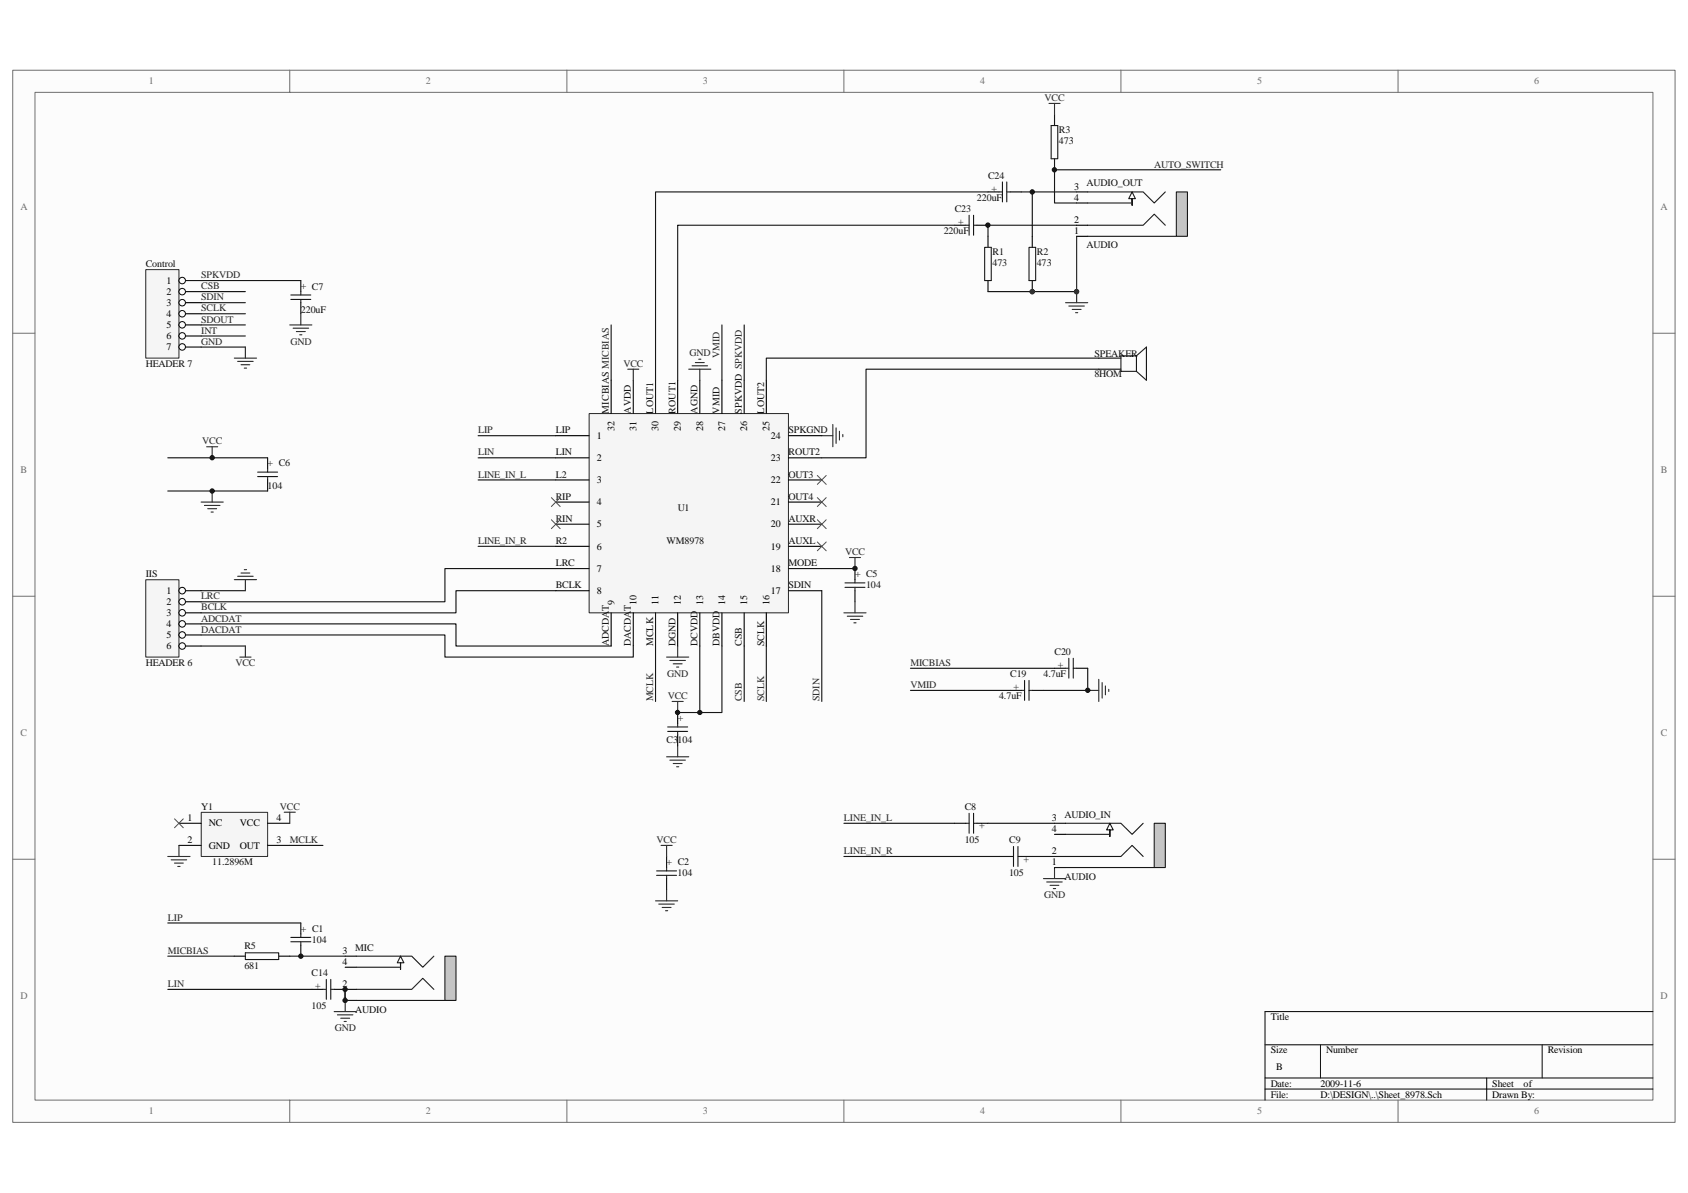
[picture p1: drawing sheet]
<svg xmlns="http://www.w3.org/2000/svg" width="297mm" height="210mm" viewBox="0 0 297 210" stroke-linecap="round" stroke-linejoin="round" font-family="sans-serif">
<path d="M2.3 12.4h292.5v185.1h-292.5z" fill="#fcfcfc"/>
<path d="M2.2 12.4h292.6v185.1h-292.6z" fill="none" stroke="#6e6e6e" stroke-width=".18"/>
<path d="M6.2 16.3h284.7v177.3h-284.7z" fill="#fcfcfc"/>
<g fill="none" stroke="#6e6e6e" stroke-width=".18">
<path d="M6.2 16.3h284.7v177.3h-284.7zM51 12.3v4M99.8 12.3v4M148.5 12.3v4M197.2 12.3v4M246 12.3v4M2.2 58.7h3.9M290.9 58.7h3.9M2.2 104.9h3.9M290.9 104.9h3.9M2.2 151.2h3.9M290.9 151.2h3.9"/>
<path d="M51 193.6v3.9M99.8 193.6v3.9M148.5 193.6v3.9M197.2 193.6v3.9M246 193.6v3.9"/>
</g>
<path d="M290.9 178.1h-68.3v15.5M222.6 183.9h68.3M222.6 189.7h68.3M222.6 191.7h68.3M232.4 183.9v5.8M261.6 189.7v3.9M271.4 183.9v5.8" fill="none" stroke="#000" stroke-width=".18"/>
<g fill="#0e0e0e" stroke="#0e0e0e" stroke-width=".18">
<circle cx="181.6" cy="51.3" r=".38"/>
<circle cx="189.4" cy="51.3" r=".38"/>
</g>
<path d="M25.7 102.1h5.8v13.6h-5.8z" fill="#f5f5f5"/>
<path d="M25.7 102h5.8v13.7h-5.8z" fill="none" stroke="#262626" stroke-width=".18"/>
<path d="M31.5 104h3.9" fill="none" stroke="#000" stroke-width=".19"/>
<circle cx="32.1" cy="104" r=".58" fill="#fcfcfc" stroke="#000" stroke-width=".18"/>
<path d="M31.5 105.9h3.9" fill="none" stroke="#000" stroke-width=".19"/>
<circle cx="32.1" cy="105.9" r=".58" fill="#fcfcfc" stroke="#000" stroke-width=".18"/>
<path d="M31.5 107.9h3.9" fill="none" stroke="#000" stroke-width=".19"/>
<circle cx="32.1" cy="107.8" r=".58" fill="#fcfcfc" stroke="#000" stroke-width=".18"/>
<path d="M31.5 109.8h3.9" fill="none" stroke="#000" stroke-width=".19"/>
<circle cx="32.1" cy="109.8" r=".57" fill="#fcfcfc" stroke="#000" stroke-width=".18"/>
<path d="M31.5 111.8h3.9" fill="none" stroke="#000" stroke-width=".19"/>
<circle cx="32.1" cy="111.8" r=".57" fill="#fcfcfc" stroke="#000" stroke-width=".18"/>
<path d="M31.5 113.7h3.9" fill="none" stroke="#000" stroke-width=".19"/>
<circle cx="32.1" cy="113.7" r=".57" fill="#fcfcfc" stroke="#000" stroke-width=".18"/>
<path d="M179.7 33.8h9.8M181.6 33.8v7.8M214.8 29.9h-29.2v5.8h3.9M35.4 57.2h7.8M35.4 59.1h7.8M189.5 41.6v9.7h-15.6M35.4 61.1h7.8M35.4 104h7.8M35.4 113.7h7.8M97.8 100.1h-19.5v5.8h-42.9M97.8 104h-17.6v3.9h-44.8" fill="none" stroke="#0e0e0e" stroke-width=".19"/>
<g fill="none" stroke="#262626" stroke-width=".19">
<path d="M184.6 18.2h1.9M185.6 18.2v2M187.5 53.3h3.9M188.1 53.9h2.7M188.7 54.5h1.5M189.3 55h.4M189.5 51.3v2M41.2 63h3.9M41.8 63.6h2.8M42.4 64.2h1.6M43 64.8h.4M43.2 61.1v1.9"/>
<path d="M144.6 76.7h2M146.6 74.7v3.9M147.1 75.3v2.7M147.7 75.9v1.5M148.3 76.5v.4M41.2 102h3.9M41.8 101.4h2.8M42.4 100.9h1.6M43 100.3h.4M43.2 102v2M117.3 133.2h3.9M117.9 133.8h2.7"/>
<path d="M118.5 134.4h1.5M119.1 135h.3M119.2 131.3v1.9M115.4 158.6h3.8M115.9 159.1h2.8M116.5 159.7h1.6M117.3 156.6v2M117.1 160.3h.4"/>
</g>
<path d="M168 39.6h2M171.9 39.6h2M173.9 33.8h1.9M177.8 33.8h1.9M185.6 20.2v1.9M185.6 27.9v2M173.9 41.6v1.9M173.9 49.4v1.9M181.6 41.6v1.9M181.6 49.4v1.9M193.4 63h3.8M193.4 65h3.8" fill="none" stroke="#000" stroke-width=".19"/>
<g fill="none" stroke="#1c1c1c" stroke-width=".19">
<path d="M170 39.6h.5M170.5 37.9v3.5M171.3 39.6h.6M171.3 37.9v3.5M175.8 33.8h.6M176.4 32v3.5M177.2 33.8h.6M177.2 32v3.5M185 22.1h1.1v5.8h-1.1zM173.3 43.5h1.1v5.9h-1.1zM181.1 43.5h1.1v5.9h-1.1zM200 62.6l1.7-1.5v5.8l-1.7-1.5"/>
<path d="M200 62.6v2.8M200 62.6h-2.8v2.8h2.8"/>
</g>
<circle cx="189.4" cy="51.3" r=".38" fill="#262626" stroke="#262626" stroke-width=".18"/>
<path d="M25.7 47.5h5.8v15.5h-5.8z" fill="#f5f5f5"/>
<path d="M25.7 47.5h5.8v15.5h-5.8z" fill="none" stroke="#262626" stroke-width=".18"/>
<path d="M31.5 49.4h3.9" fill="none" stroke="#000" stroke-width=".19"/>
<circle cx="32.1" cy="49.4" r=".57" fill="#fcfcfc" stroke="#000" stroke-width=".18"/>
<path d="M31.5 51.3h3.9" fill="none" stroke="#000" stroke-width=".19"/>
<circle cx="32.1" cy="51.3" r=".57" fill="#fcfcfc" stroke="#000" stroke-width=".18"/>
<path d="M31.5 53.3h3.9" fill="none" stroke="#000" stroke-width=".19"/>
<circle cx="32.1" cy="53.3" r=".57" fill="#fcfcfc" stroke="#000" stroke-width=".18"/>
<path d="M31.5 55.2h3.9" fill="none" stroke="#000" stroke-width=".19"/>
<circle cx="32.1" cy="55.2" r=".57" fill="#fcfcfc" stroke="#000" stroke-width=".18"/>
<path d="M31.5 57.2h3.9" fill="none" stroke="#000" stroke-width=".19"/>
<circle cx="32.1" cy="57.2" r=".57" fill="#fcfcfc" stroke="#000" stroke-width=".18"/>
<path d="M31.5 59.1h3.9" fill="none" stroke="#000" stroke-width=".19"/>
<circle cx="32.1" cy="59.1" r=".57" fill="#fcfcfc" stroke="#000" stroke-width=".18"/>
<path d="M31.5 61.1h3.9" fill="none" stroke="#000" stroke-width=".19"/>
<circle cx="32.1" cy="61.1" r=".57" fill="#fcfcfc" stroke="#000" stroke-width=".18"/>
<g fill="none" stroke="#000" stroke-width=".19">
<path d="M52.9 49.4v1.9M52.9 53.3v1.9M47.1 80.6v1.9M47.1 84.5v1.9M150.4 100.1v1.9M150.4 104v1.9M185.6 117.6h1.9M189.5 117.6h1.9M119.2 125.4v2M119.2 129.3v2M177.8 121.5h1.9M181.6 121.5h2"/>
<path d="M117.3 150.7v2M117.3 154.6v2M168 144.9h2M171.9 144.9h2M175.8 150.7h2M179.7 150.7h1.9M41.2 168.3h2M49 168.3h2M54.9 174.1h1.9M58.8 174.1h1.9"/>
</g>
<g fill="none" stroke="#1c1c1c" stroke-width=".19">
<path d="M51.2 52.7h3.5M51.2 51.9h3.5M52.9 51.3v.6M52.9 52.7v.6M45.3 83.9h3.5M45.3 83.1h3.5M47.1 82.5v.6M47.1 83.9v.6M148.7 103.4h3.5M148.7 102.6h3.5M150.4 102v.6M150.4 103.4v.6"/>
<path d="M180.3 119.8v3.5M181.1 119.8v3.5M187.5 117.6h.6M188.1 115.9v3.5M188.9 117.6h.6M188.9 115.9v3.5M117.5 128.7h3.5M117.5 128h3.5M119.2 127.4v.6M119.2 128.7v.6M179.7 121.5h.6M181.1 121.5h.5"/>
<path d="M115.5 154.1h3.6M115.5 153.3h3.6M117.3 152.7v.6M117.3 154.1v.5M170 144.9h.5M170.5 143.2v3.5M171.3 144.9h.6M171.3 143.2v3.5M177.8 150.7h.5M178.3 149v3.5M179.1 150.7h.6M179.1 149v3.5"/>
<path d="M43.2 167.7h5.8v1.2h-5.8zM56.8 174.1h.6M57.4 172.4v3.5M58.2 174.1h.6M58.2 172.4v3.5"/>
</g>
<path d="M29.5 80.6h17.6M29.5 86.4h17.6M160.2 117.6h25.4M160.2 121.5h17.6M181.6 150.7h4M29.5 168.3h11.7M51 168.3h9.7" fill="none" stroke="#0e0e0e" stroke-width=".19"/>
<g fill="none" stroke="#262626" stroke-width=".19">
<path d="M36.4 78.6h1.9M37.3 78.6v2M35.4 88.4h3.9M36 89h2.7M36.6 89.5h1.5M37.1 90.1h.4M37.3 86.4v2M149.5 98.1h1.9M150.4 98.1v2M148.5 107.9h3.9M149.1 108.5h2.7M149.7 109h1.5"/>
<path d="M150.3 109.6h.3M150.4 105.9v2M193.4 119.6v3.9M191.4 121.5h2M193.9 120.1v2.8M194.5 120.7v1.6M195.1 121.3v.4M116.3 148.8h2M117.3 148.8v1.9M183.6 154.6h3.9M184.2 155.2h2.7M184.8 155.8h1.5"/>
<path d="M185.4 156.4h.4M185.6 152.7v1.9"/>
</g>
<circle cx="181.6" cy="51.3" r=".38" fill="#262626" stroke="#262626" stroke-width=".18"/>
<path d="M35.4 143h11.7v7.7h-11.7z" fill="#f5f5f5"/>
<path d="M35.4 143h11.7v7.7h-11.7z" fill="none" stroke="#262626" stroke-width=".18"/>
<path d="M31.5 144.9h3.9M31.5 148.8h3.9M47.1 144.9h3.9M47.1 148.8h3.9" fill="none" stroke="#000" stroke-width=".19"/>
<path d="M29.5 150.7h3.9M30.1 151.3h2.7M30.7 151.9h1.6M31.3 152.5h.4M31.5 148.8v1.9M50 143h2M51 143v1.9M58.8 178.1h3.9M59.4 178.6h2.7M60 179.2h1.5M60.6 179.8h.3M60.7 176.1v2" fill="none" stroke="#262626" stroke-width=".19"/>
<path d="M30.7 144.1l1.6 1.6M32.3 144.1l-1.6 1.6" fill="none" stroke="#4c4c4c" stroke-width=".18"/>
<path d="M189.5 39.6h-15.6v2" fill="none" stroke="#0e0e0e" stroke-width=".19"/>
<path d="M191.4 41.6h15.6" fill="none" stroke="#1c1c1c" stroke-width=".19"/>
<path d="M207 33.8h2v7.8h-2z" fill-rule="evenodd" fill="#c6c6c6" stroke="#1c1c1c" stroke-width=".19"/>
<path d="M191.4 35.7h7.8M191.4 39.6h9.8l1.9-1.9 2 1.9M191.4 33.8h9.8l1.9 1.9 2-1.9M199.2 33.8l.6 1.2h-.6v1.1v-1.1h-.6zM187.5 152.7h15.6" fill="none" stroke="#1c1c1c" stroke-width=".19"/>
<path d="M189.5 39.6h1.9M189.5 33.8h1.9M189.5 35.7h1.9M189.5 41.6h1.9" fill="none" stroke="#000" stroke-width=".19"/>
<path d="M203.1 144.9h2v7.8h-2z" fill-rule="evenodd" fill="#c6c6c6" stroke="#1c1c1c" stroke-width=".19"/>
<path d="M187.5 146.9h7.8M187.5 150.7h9.7l2-1.9 2 1.9M187.5 144.9h9.7l2 2 2-2M195.3 144.9l.6 1.2h-.6v1.1v-1.1h-.6zM62.7 176.1h15.6" fill="none" stroke="#1c1c1c" stroke-width=".19"/>
<path d="M185.6 152.7h1.9M185.6 150.7h1.9M185.6 144.9h1.9M185.6 146.9h1.9" fill="none" stroke="#000" stroke-width=".19"/>
<path d="M78.3 168.3h1.9v7.8h-1.9z" fill-rule="evenodd" fill="#c6c6c6" stroke="#1c1c1c" stroke-width=".19"/>
<path d="M62.7 174.1h9.8l1.9-1.9 1.9 1.9M62.7 168.3h9.8l1.9 1.9 1.9-1.9M62.7 170.2h7.8M70.5 168.3l.6 1.2h-.6v1.1v-1.1h-.6z" fill="none" stroke="#1c1c1c" stroke-width=".19"/>
<path d="M60.7 176.1h2M60.7 174.1h2M60.7 168.3h2M60.7 170.2h2" fill="none" stroke="#000" stroke-width=".19"/>
<path d="M42.2 115.7h2M43.2 113.7v2M118.3 123.5h1.9M119.2 123.5v1.9" fill="none" stroke="#262626" stroke-width=".19"/>
<path d="M103.7 72.8h35v35.1h-35z" fill="#f5f5f5"/>
<path d="M103.7 72.8h35v35.1h-35z" fill="none" stroke="#262626" stroke-width=".18"/>
<g fill="none" stroke="#000" stroke-width=".19">
<path d="M97.8 76.7h5.8M107.5 66.9v5.9M111.4 66.9v5.9M115.4 66.9v5.9M119.2 66.9v5.9M123.1 66.9v5.9M127 66.9v5.9M131 66.9v5.9M134.8 66.9v5.9M138.7 76.7h5.9M97.8 80.6h5.8M97.8 84.5h5.8"/>
<path d="M97.8 88.4h5.8M97.8 92.3h5.8M97.8 96.2h5.8M138.7 80.6h5.9M138.7 84.5h5.9M138.7 88.4h5.9M138.7 92.3h5.9M138.7 96.2h5.9M97.8 100.1h5.8M97.8 104h5.8M107.5 107.9v5.8M111.4 107.9v5.8"/>
<path d="M115.4 107.9v5.8M119.2 107.9v5.8M123.1 107.9v5.8M127 107.9v5.8M131 107.9v5.8M134.8 107.9v5.8M138.7 100.1h5.9M138.7 104h5.9M52.9 162.5v1.9M52.9 166.3v2"/>
</g>
<g fill="none" stroke="#0e0e0e" stroke-width=".19">
<path d="M168 39.6h-48.8v27.3M173.9 33.8h-58.5v33.1M35.4 55.2h7.8M35.4 53.3h7.8M35.4 51.3h7.8M35.4 49.4h17.5M107.5 57.2v9.7M127 57.2v9.7M131 57.2v9.7M84.1 76.7h13.7M193.4 63h-58.6v3.9M193.4 65h-41v15.6h-7.8"/>
<path d="M84.1 84.5h13.7M84.1 96.2h13.7M84.1 80.6h13.7M35.4 109.8h44.8v3.9h27.3M35.4 111.8h42.9v3.9h33.1v-2M115.4 113.7v9.8M123.1 113.7v11.7h-3.9M127 113.7v11.7h-3.9M131 113.7v9.8M134.8 113.7v9.8M144.6 104v19.5M144.6 100.1h5.8"/>
<path d="M191.4 117.6v3.9h-7.8M51 148.8h5.8M148.5 144.9h19.5M148.5 150.7h27.3M173.9 144.9h11.7M29.5 162.5h23.4M29.5 174.1h25.4M60.7 174.1v2"/>
</g>
<g fill="none" stroke="#262626" stroke-width=".19">
<path d="M51 57.2h3.9M51.6 57.8h2.7M52.2 58.4h1.5M52.7 58.9h.4M52.9 55.2v2M110.5 65h1.9M111.4 65v1.9M121.2 65h3.9M121.8 64.4h2.7M122.4 63.8h1.5M123 63.2h.3M123.1 65v1.9"/>
<path d="M117.3 115.7h3.9M117.9 116.2h2.7M118.5 116.8h1.5M119.1 117.4h.3M119.2 113.7v2"/>
</g>
<path d="M97 87.6l1.6 1.6M97 91.5l1.6 1.5M98.6 87.6l-1.6 1.6M98.6 91.5l-1.6 1.5M143.8 95.4l1.6 1.5M143.8 91.5l1.6 1.5M143.8 83.7l1.6 1.6M143.8 87.6l1.6 1.6M145.4 95.4l-1.6 1.5M145.4 91.5l-1.6 1.5M145.4 83.7l-1.6 1.6M145.4 87.6l-1.6 1.6" fill="none" stroke="#4c4c4c" stroke-width=".18"/>
<path d="M51.2 165.8h3.5M51.2 165h3.5M52.9 164.4v.6M52.9 165.8v.5" fill="none" stroke="#1c1c1c" stroke-width=".19"/>
<g fill="#0e0e0e" stroke="#0e0e0e" stroke-width=".18">
<circle cx="37.3" cy="86.4" r=".38"/>
<circle cx="37.3" cy="80.6" r=".38"/>
<circle cx="52.9" cy="168.3" r=".38"/>
<circle cx="60.7" cy="176.1" r=".38"/>
<circle cx="60.7" cy="174.1" r=".38"/>
<circle cx="119.2" cy="125.4" r=".38"/>
<circle cx="123.1" cy="125.4" r=".38"/>
<circle cx="150.4" cy="100.1" r=".38"/>
<circle cx="173.8" cy="39.6" r=".38"/>
<circle cx="181.6" cy="33.8" r=".38"/>
<circle cx="185.5" cy="29.9" r=".38"/>
<circle cx="191.4" cy="121.5" r=".38"/>
</g>
<g font-size="1.8" fill="#706f64">
<text x="26.2" y="14.9">1</text>
<text x="74.9" y="14.9">2</text>
<text x="123.7" y="14.9">3</text>
<text x="172.5" y="14.9">4</text>
<text x="221.2" y="14.9">5</text>
<text x="270" y="14.9">6</text>
<text x="3.6" y="37">A</text>
<text x="292.2" y="37">A</text>
<text x="3.6" y="83.3">B</text>
<text x="292.3" y="83.3">B</text>
<text x="3.6" y="129.6">C</text>
<text x="292.3" y="129.6">C</text>
<text x="3.6" y="175.9">D</text>
<text x="292.2" y="175.9">D</text>
<text x="26.2" y="196.2">1</text>
<text x="74.9" y="196.2">2</text>
<text x="123.7" y="196.2">3</text>
<text x="172.5" y="196.2">4</text>
<text x="221.2" y="196.2">5</text>
<text x="270" y="196.2">6</text>
</g>
<g font-size="1.8" fill="#262626">
<text x="183.8" y="17.8">VCC</text>
<text x="203.1" y="29.5">AUTO_SWITCH</text>
<text x="35.4" y="50.9">CSB</text>
<text x="35.4" y="52.9">SDIN</text>
<text x="35.4" y="49">SPKVDD</text>
<text x="35.4" y="54.8">SCLK</text>
<text x="35.4" y="56.8">SDOUT</text>
<text x="35.4" y="58.7">INT</text>
<text x="35.4" y="60.7">GND</text>
<text x="51.1" y="60.7">GND</text>
<text x="109.7" y="64.6">VCC</text>
<text x="121.3" y="62.6">GND</text>
<text x="126.6" y="63" transform="rotate(-90 126.6 63)">VMID</text>
<text x="84.2" y="76.3">LIP</text>
<text x="35.6" y="78.2">VCC</text>
<text x="84.2" y="80.2">LIN</text>
<text x="84.2" y="84.1">LINE_IN_L</text>
<text x="84.2" y="95.8">LINE_IN_R</text>
<text x="148.7" y="97.7">VCC</text>
<text x="35.4" y="105.5">LRC</text>
<text x="35.4" y="107.4">BCLK</text>
<text x="35.4" y="109.4">ADCDAT</text>
<text x="35.4" y="111.4">DACDAT</text>
<text x="41.4" y="117.2">VCC</text>
<text x="117.4" y="119.1">GND</text>
<text x="160.2" y="117.2">MICBIAS</text>
<text x="114.9" y="123.5" transform="rotate(-90 114.9 123.5)">MCLK</text>
<text x="117.5" y="123">VCC</text>
<text x="130.5" y="123.5" transform="rotate(-90 130.5 123.5)">CSB</text>
<text x="134.4" y="123.5" transform="rotate(-90 134.4 123.5)">SCLK</text>
<text x="144.2" y="123.5" transform="rotate(-90 144.2 123.5)">SDIN</text>
<text x="160.2" y="121.1">VMID</text>
<text x="49.3" y="142.5">VCC</text>
<text x="51" y="148.4">MCLK</text>
<text x="115.5" y="148.4">VCC</text>
<text x="148.5" y="144.5">LINE_IN_L</text>
<text x="148.5" y="150.3">LINE_IN_R</text>
<text x="183.7" y="158.1">GND</text>
<text x="29.5" y="167.9">MICBIAS</text>
<text x="29.5" y="162">LIP</text>
<text x="29.5" y="173.7">LIN</text>
<text x="58.9" y="181.5">GND</text>
</g>
<g font-size="1.8" fill="#0e0e0e">
<text x="186.3" y="23.4">R3</text>
<text x="186.3" y="25.4">473</text>
<text x="171.9" y="35.3">220uF</text>
<text x="173.9" y="31.4">C24</text>
<text x="175.4" y="33.8" transform="rotate(-90 175.4 33.8)">+</text>
<text x="191.2" y="32.8">AUDIO_OUT</text>
<text x="166.1" y="41.2">220uF</text>
<text x="168" y="37.3">C23</text>
<text x="169.5" y="39.6" transform="rotate(-90 169.5 39.6)">+</text>
<text x="25.7" y="47">Control</text>
<text x="174.6" y="44.9">R1</text>
<text x="174.6" y="46.8">473</text>
<text x="182.5" y="44.9">R2</text>
<text x="182.5" y="46.8">473</text>
<text x="191.2" y="43.7">AUDIO</text>
<text x="53" y="50.9">+ C7</text>
<text x="53" y="55">220uF</text>
<text x="25.7" y="64.6">HEADER 7</text>
<text x="192.6" y="62.8">SPEAKER</text>
<text x="192.6" y="66.3">8HOM</text>
<text x="97.8" y="76.3">LIP</text>
<text x="107.1" y="72.8" transform="rotate(-90 107.1 72.8)">MICBIAS MICBIAS</text>
<text x="111" y="72.8" transform="rotate(-90 111 72.8)">AVDD</text>
<text x="114.9" y="72.8" transform="rotate(-90 114.9 72.8)">LOUT1</text>
<text x="118.8" y="72.8" transform="rotate(-90 118.8 72.8)">ROUT1</text>
<text x="122.7" y="72.8" transform="rotate(-90 122.7 72.8)">AGND</text>
<text x="126.6" y="72.8" transform="rotate(-90 126.6 72.8)">VMID</text>
<text x="130.5" y="72.8" transform="rotate(-90 130.5 72.8)">SPKVDD SPKVDD</text>
<text x="134.4" y="72.8" transform="rotate(-90 134.4 72.8)">LOUT2</text>
<text x="138.8" y="76.3">SPKGND</text>
<text x="47.1" y="82.1">+ C6</text>
<text x="97.8" y="80.2">LIN</text>
<text x="138.8" y="80.2">ROUT2</text>
<text x="47.1" y="86">104</text>
<text x="97.8" y="84.1">L2</text>
<text x="97.8" y="88">RIP</text>
<text x="119.2" y="89.9">U1</text>
<text x="138.8" y="84.1">OUT3</text>
<text x="138.8" y="88">OUT4</text>
<text x="97.8" y="91.9">RIN</text>
<text x="97.8" y="95.8">R2</text>
<text x="117.3" y="95.8">WM8978</text>
<text x="138.8" y="91.9">AUXR</text>
<text x="138.8" y="95.8">AUXL</text>
<text x="25.7" y="101.6">IIS</text>
<text x="97.8" y="99.7">LRC</text>
<text x="138.8" y="99.7">MODE</text>
<text x="150.5" y="101.6">+ C5</text>
<text x="97.8" y="103.5">BCLK</text>
<text x="138.8" y="103.5">SDIN</text>
<text x="152.4" y="103.5">104</text>
<text x="107.1" y="113.7" transform="rotate(-90 107.1 113.7)">ADCDAT</text>
<text x="111" y="113.7" transform="rotate(-90 111 113.7)">DACDAT</text>
<text x="114.9" y="113.7" transform="rotate(-90 114.9 113.7)">MCLK</text>
<text x="118.8" y="113.7" transform="rotate(-90 118.8 113.7)">DGND</text>
<text x="122.7" y="113.7" transform="rotate(-90 122.7 113.7)">DCVDD</text>
<text x="126.6" y="113.7" transform="rotate(-90 126.6 113.7)">DBVDD</text>
<text x="130.5" y="113.7" transform="rotate(-90 130.5 113.7)">CSB</text>
<text x="134.4" y="113.7" transform="rotate(-90 134.4 113.7)">SCLK</text>
<text x="25.7" y="117.2">HEADER 6</text>
<text x="177.8" y="119.1">C19</text>
<text x="183.6" y="119.1">4.7uF</text>
<text x="185.6" y="115.3">C20</text>
<text x="187.1" y="117.6" transform="rotate(-90 187.1 117.6)">+</text>
<text x="175.8" y="123">4.7uF</text>
<text x="179.3" y="121.5" transform="rotate(-90 179.3 121.5)">+</text>
<text x="117.3" y="130.9">C3104</text>
<text x="119.2" y="126.9">+</text>
<text x="35.4" y="142.5">Y1</text>
<text x="169.8" y="142.5">C8</text>
<text x="187.3" y="143.9">AUDIO_IN</text>
<text x="169.8" y="148.4">105</text>
<text x="172.3" y="144.9" transform="rotate(90 172.3 144.9)">+</text>
<text x="177.6" y="148.4">C9</text>
<text x="37.4" y="152.3">11.2896M</text>
<text x="117.3" y="152.3">+ C2</text>
<text x="119.2" y="154.2">104</text>
<text x="177.6" y="154.2">105</text>
<text x="180.1" y="150.8" transform="rotate(90 180.1 150.8)">+</text>
<text x="187.3" y="154.8">AUDIO</text>
<text x="43" y="167.1">R5</text>
<text x="53" y="164">+ C1</text>
<text x="54.9" y="165.9">104</text>
<text x="62.5" y="167.3">MIC</text>
<text x="43" y="170.6">681</text>
<text x="54.8" y="171.8">C14</text>
<text x="54.8" y="177.6">105</text>
<text x="56.4" y="174.2" transform="rotate(-90 56.4 174.2)">+</text>
<text x="62.5" y="178.2">AUDIO</text>
</g>
<g font-size="1.8">
<text x="189" y="33.4">3</text>
<text x="189" y="35.3">4</text>
<text x="189" y="41.2">1</text>
<text x="189" y="39.2">2</text>
<text x="29.3" y="50">1</text>
<text x="29.3" y="51.9">2</text>
<text x="29.3" y="53.8">3</text>
<text x="29.3" y="55.8">4</text>
<text x="29.3" y="57.7">5</text>
<text x="29.3" y="59.7">6</text>
<text x="29.3" y="61.6">7</text>
<text x="105" y="77.2">1</text>
<text x="108.1" y="75.9" transform="rotate(-90 108.1 75.9)">32</text>
<text x="112" y="75.9" transform="rotate(-90 112 75.9)">31</text>
<text x="115.9" y="75.9" transform="rotate(-90 115.9 75.9)">30</text>
<text x="119.8" y="75.9" transform="rotate(-90 119.8 75.9)">29</text>
<text x="123.7" y="75.9" transform="rotate(-90 123.7 75.9)">28</text>
<text x="127.6" y="75.9" transform="rotate(-90 127.6 75.9)">27</text>
<text x="131.5" y="75.9" transform="rotate(-90 131.5 75.9)">26</text>
<text x="135.4" y="75.9" transform="rotate(-90 135.4 75.9)">25</text>
<text x="135.7" y="77.2">24</text>
<text x="105" y="81.1">2</text>
<text x="135.7" y="81.1">23</text>
<text x="105" y="85">3</text>
<text x="105" y="88.9">4</text>
<text x="135.7" y="88.9">21</text>
<text x="135.7" y="85">22</text>
<text x="105" y="92.8">5</text>
<text x="135.7" y="92.8">20</text>
<text x="105" y="96.7">6</text>
<text x="105" y="100.6">7</text>
<text x="135.7" y="100.6">18</text>
<text x="135.7" y="96.7">19</text>
<text x="29.3" y="104.5">1</text>
<text x="29.3" y="106.5">2</text>
<text x="105" y="104.5">8</text>
<text x="108.1" y="106.5" transform="rotate(-90 108.1 106.5)">9</text>
<text x="112" y="106.5" transform="rotate(-90 112 106.5)">10</text>
<text x="115.9" y="106.5" transform="rotate(-90 115.9 106.5)">11</text>
<text x="119.8" y="106.5" transform="rotate(-90 119.8 106.5)">12</text>
<text x="123.7" y="106.5" transform="rotate(-90 123.7 106.5)">13</text>
<text x="127.6" y="106.5" transform="rotate(-90 127.6 106.5)">14</text>
<text x="131.5" y="106.5" transform="rotate(-90 131.5 106.5)">15</text>
<text x="135.4" y="106.5" transform="rotate(-90 135.4 106.5)">16</text>
<text x="135.7" y="104.5">17</text>
<text x="29.3" y="108.4">3</text>
<text x="29.3" y="110.4">4</text>
<text x="29.3" y="112.3">5</text>
<text x="29.3" y="114.3">6</text>
<text x="33" y="144.5">1</text>
<text x="33" y="148.4">2</text>
<text x="36.8" y="145.5">NC</text>
<text x="36.8" y="149.4">GND</text>
<text x="42.2" y="149.4">OUT</text>
<text x="42.2" y="145.5">VCC</text>
<text x="48.7" y="148.4">3</text>
<text x="48.7" y="144.5">4</text>
<text x="185.1" y="144.5">3</text>
<text x="185.1" y="146.4">4</text>
<text x="185.1" y="152.3">1</text>
<text x="185.1" y="150.3">2</text>
<text x="60.3" y="167.9">3</text>
<text x="60.3" y="173.7">2</text>
<text x="60.3" y="169.8">4</text>
<text x="60.3" y="175.7">1</text>
<text x="223.6" y="179.6">Title</text>
<text x="223.6" y="185.4">Size</text>
<text x="233.4" y="185.4">Number</text>
<text x="272.3" y="185.4">Revision</text>
<text x="223.6" y="191.3">Date:</text>
<text x="224.6" y="188.3">B</text>
<text x="232.4" y="191.3">2009-11-6</text>
<text x="262.6" y="191.3">Sheet</text>
<text x="268.1" y="191.3">of</text>
<text x="223.6" y="193.2">File:</text>
<text x="232.4" y="193.2">D:\DESIGN\..\Sheet_8978.Sch</text>
<text x="262.6" y="193.2">Drawn By:</text>
</g>
</svg>
